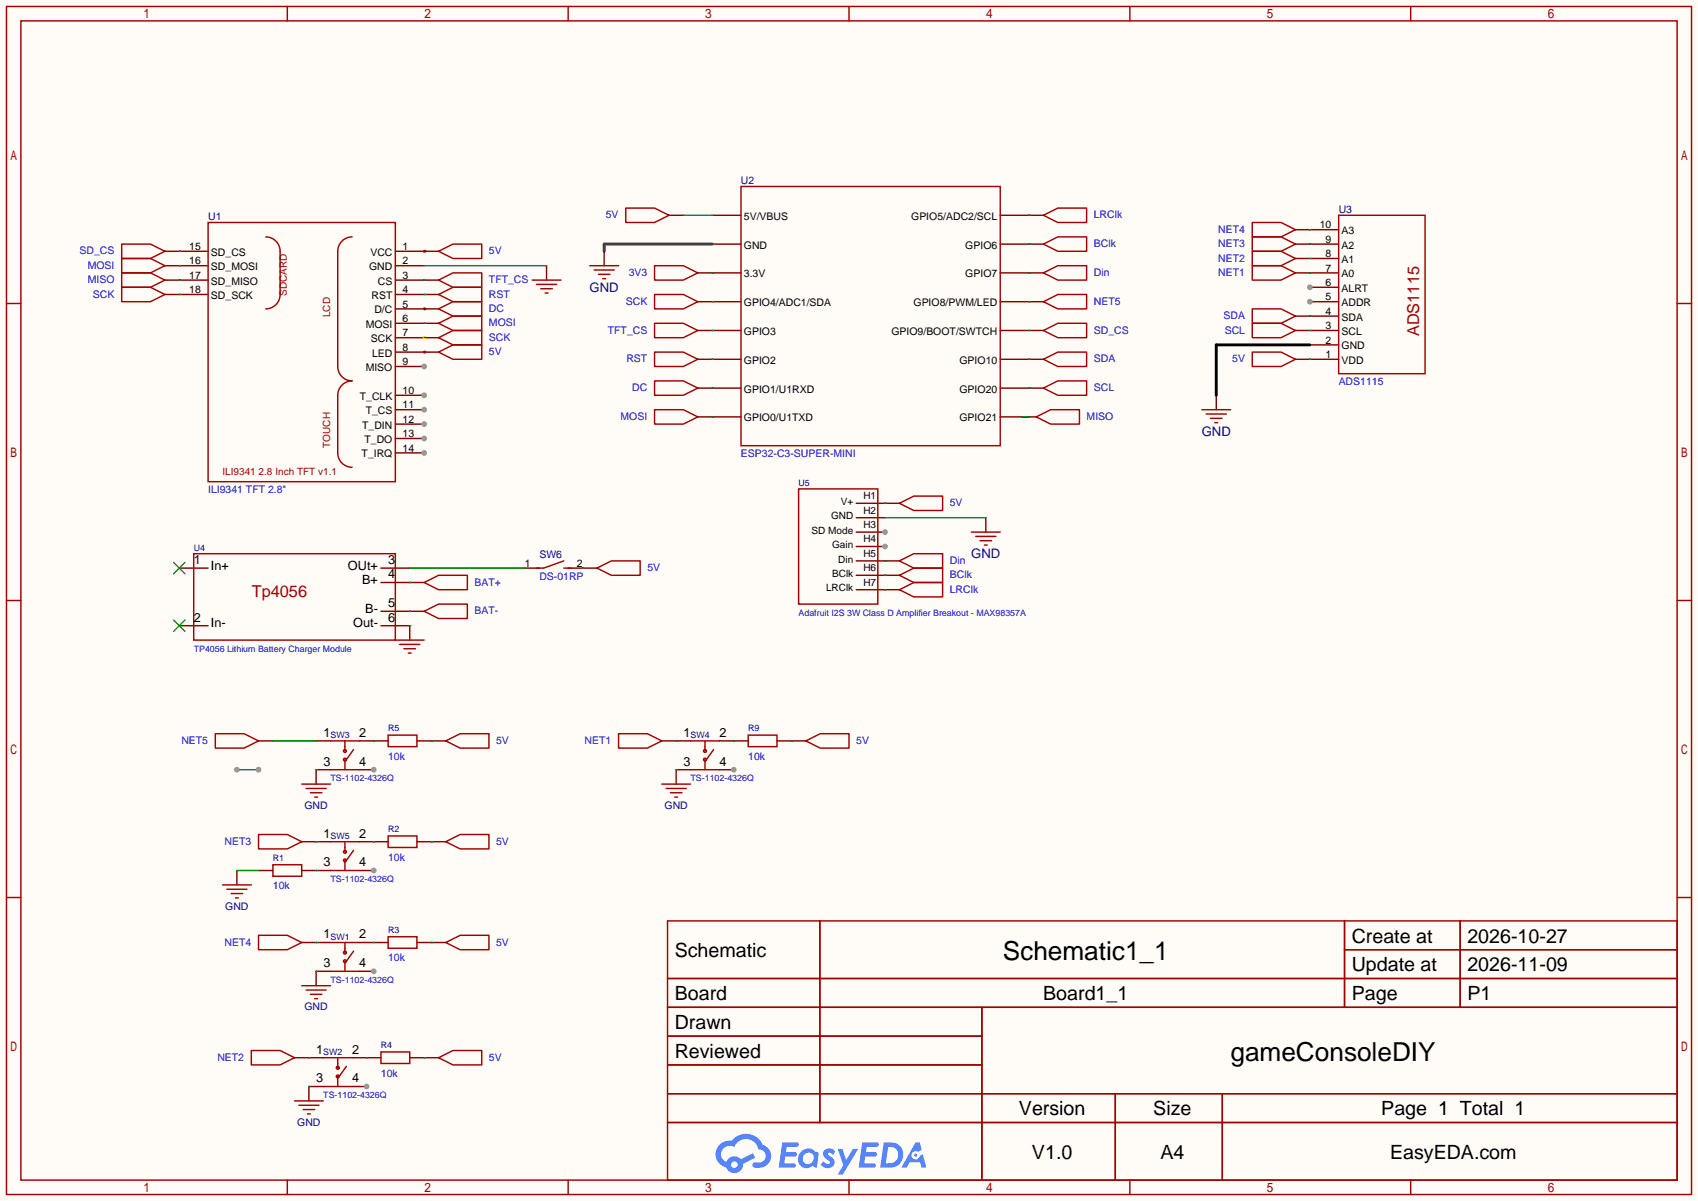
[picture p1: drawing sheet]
<svg xmlns="http://www.w3.org/2000/svg" width="299mm" height="212mm" viewBox="0 0 299 212" stroke-linecap="round" stroke-linejoin="round" font-family="sans-serif">
<path d="M0 0h299.5v211.8h-299.5z" fill="#fffcf7"/>
<g fill="none" stroke="#a10000" stroke-width=".25">
<path d="M1.1 1.1h297.2v209.6h-297.2zM3.7 3.7h292.1v204.5h-292.1zM50.7 1.1v2.6M100.2 1.1v2.6M149.7 1.1v2.6M199.3 1.1v2.6M248.8 1.1v2.6M1.1 53.5h2.6M295.8 53.5h2.5M1.1 105.9h2.6M295.8 105.9h2.5M1.1 158.3h2.6"/>
<path d="M295.8 158.3h2.5M117.7 162.4h178.1v45.8h-178.1zM117.7 172.6h178.1M117.7 177.7h178.1M144.6 162.4v35.6M173.2 177.7v30.5M237.1 162.4v15.3M237.1 167.5h58.7M257.5 162.4v15.3M117.7 182.8h55.5M117.7 192.9h178.1M117.7 187.8h55.5"/>
<path d="M117.7 198h178.1M196.7 192.9v15.3M215.6 192.9v15.3M50.7 208.2v2.5M100.2 208.2v2.5M149.7 208.2v2.5M199.3 208.2v2.5M248.8 208.2v2.5"/>
</g>
<g fill="#5487ff">
<path d="M145.5 202.8a1.3 1.3 0 0 1 1.8 .3l-.4 .6a.54 .54 0 0 0-.9-.2l.1 .2a1.58 1.58 0 0 1 1.1 1.6 1.43 1.43 0 0 1-2.5 .1l.5-.6a.64 .64 0 0 0 .5 .5 .64 .64 0 0 0 .7-.3l-.2-.2a1.6 1.6 0 0 1-1-1.6z"/>
<path d="M147.7 202.7h.9l.7 1.9 1.1-1.9h.9l-2.7 4.5h-.9l1-1.7z"/>
<path d="M138 201.5h1.6a1.31 1.31 0 0 1 1.2 .2 .4 .4 0 0 1-.3 .6h-1.8l-.1 .9h1.6a.4 .4 0 0 1 .4 .4 .4 .4 0 0 1-.4 .4h-1.7l-.2 1.2h.8a1.23 1.23 0 0 1 1.2 .2 .39 .39 0 0 1-.3 .6h-2.7z"/>
<path d="M152.1 201.5h1.6a1.32 1.32 0 0 1 1.3 .2 .39 .39 0 0 1-.4 .6h-1.7l-.2 .9h1.7a.4 .4 0 0 1 .3 .4 .4 .4 0 0 1-.4 .4h-1.7l-.2 1.2h.8a1.23 1.23 0 0 1 1.2 .2 .39 .39 0 0 1-.3 .6h-2.7z"/>
<path d="M161.5 201.5h.7l.4 1.3-.7 .4a.75 .75 0 0 0-1.1 .3 .75 .75 0 0 0 .5 1 .75 .75 0 0 0 .9-.6l.6-.3 .6 2.4h-.9l-.2-1h-1.9l-.5 1h-.9z"/>
<path d="M155.9 201.5l-.7 4.5h1.5a2.27 2.27 0 0 0 2.6-2.3 2.27 2.27 0 0 0-2.7-2.2zM156.6 202.3a1.5 1.5 0 0 1 1.8 1.5 1.5 1.5 0 0 1-1.9 1.4h-.3z"/>
<path d="M141.3 203.1a1.62 1.62 0 0 0-.4 2.1 1.62 1.62 0 0 0 2 .7l.4-.3 .3 .3 .5 .1 .3-2.5-.2-.3h-.4a1.58 1.58 0 0 0-2.5-.1zM141.9 203.6a.98 .98 0 0 1 1.5 .2 .98 .98 0 0 1-.6 1.5 .94 .94 0 0 1-1.2-.4 .94 .94 0 0 1 .3-1.3z"/>
<path d="M126.9 201.9a2.37 2.37 0 0 0 1.2 4 1.54 1.54 0 0 0 1.7 1 1.54 1.54 0 0 0 1.3-1.6l2.1-1.1-.5-.8-2 1.1a1.57 1.57 0 0 0-2.6 .4 1.5 1.5 0 0 1-.8-2.1 1.5 1.5 0 0 1 2.2-.5 2.23 2.23 0 0 1 2.3-1.4 2.23 2.23 0 0 1 2 1.8 1.16 1.16 0 0 1 1.2 1.1 1.16 1.16 0 0 1-1 1.3h-.7a.47 .47 0 0 0-.6 .3 .47 .47 0 0 0 .4 .6 2.23 2.23 0 0 0 2.3-.7 2.23 2.23 0 0 0 .4-2.3 2.16 2.16 0 0 0-1.3-1.1 3.2 3.2 0 0 0-5.4-.7l-1.2 .1zM129 205.4a.58 .58 0 0 1 1.1 0 .58 .58 0 0 1-1.1 0z"/>
<circle cx="161.5" cy="203.8" r=".28"/>
</g>
<g fill="none" stroke="#870000" stroke-width=".25">
<path d="M31.6 44.3h5.1M31.6 46.9h5.1M31.6 49.4h5.1M31.6 51.9h5.1M69.7 44.3h5.1M69.7 46.9h5.1M69.7 49.4h5.1M69.7 51.9h5.1M69.7 54.5h5.1M69.7 57h5.1M69.7 59.6h5.1M69.7 62.1h5.1"/>
<path d="M69.7 64.6h5.1"/>
</g>
<circle cx="74.8" cy="64.6" r=".51" fill="#999"/>
<path d="M69.7 69.7h5.1" fill="none" stroke="#870000" stroke-width=".25"/>
<circle cx="74.8" cy="69.7" r=".51" fill="#999"/>
<path d="M69.7 72.3h5.1" fill="none" stroke="#870000" stroke-width=".25"/>
<circle cx="74.8" cy="72.3" r=".51" fill="#999"/>
<path d="M69.7 74.8h5.1" fill="none" stroke="#870000" stroke-width=".25"/>
<circle cx="74.8" cy="74.8" r=".51" fill="#999"/>
<path d="M69.7 77.3h5.1" fill="none" stroke="#870000" stroke-width=".25"/>
<circle cx="74.8" cy="77.3" r=".51" fill="#999"/>
<path d="M69.7 79.9h5.1" fill="none" stroke="#870000" stroke-width=".25"/>
<circle cx="74.8" cy="79.9" r=".51" fill="#999"/>
<path d="M36.7 39.2h33v45.8h-33zM130.7 32.9h45.7v45.7h-45.7zM46.9 41.8a2.54 2.54 0 0 1 2.5 2.5v7.6a2.54 2.54 0 0 1-2.5 2.6M62.1 41.8a2.54 2.54 0 0 0-2.5 2.5v20.3a2.54 2.54 0 0 0 2.5 2.6 2.54 2.54 0 0 0-2.5 2.5v10.2a2.54 2.54 0 0 0 2.5 2.5" fill="none" stroke="#a10000" stroke-width=".25"/>
<g fill="none" stroke="#870000" stroke-width=".25">
<path d="M125.6 38h5.1M176.4 38h5.1M125.6 43.1h5.1M125.6 48.1h5.1M125.6 53.2h5.1M125.6 58.3h5.1M176.4 43.1h5.1M176.4 48.1h5.1M176.4 53.2h5.1M176.4 58.3h5.1M125.6 63.4h5.1M125.6 68.5h5.1"/>
<path d="M125.6 73.5h5.1M176.4 63.4h5.1M176.4 68.5h5.1M176.4 73.5h5.1"/>
</g>
<path d="M125.6 43.1h-19v1.2" fill="none" stroke="#333" stroke-width=".51"/>
<g fill="#f00">
<circle cx="74.8" cy="62.1" r=".25"/>
<circle cx="74.8" cy="44.3" r=".25"/>
</g>
<circle cx="74.8" cy="54.5" r=".25" fill="#03c"/>
<circle cx="74.8" cy="59.6" r=".25" fill="#ff0"/>
<path d="M106.6 44.3v2.6M231 58.3h5.1M231 55.8h5.1M231 53.2h5.1M231 63.4h5.1M231 60.8h5.1M173.9 91.3v2.6" fill="none" stroke="#870000" stroke-width=".25"/>
<path d="M104 46.9h5.1M104.8 47.6h3.5M105.5 48.4h2.1M106.3 49.1h.5M171.3 93.9h5.1M172.1 94.6h3.5M172.8 95.4h2.1M173.6 96.1h.5" fill="none" stroke="#a10000" stroke-width=".25"/>
<circle cx="231" cy="53.2" r=".51" fill="#999"/>
<path d="M231 50.7h5.1" fill="none" stroke="#870000" stroke-width=".25"/>
<circle cx="231" cy="50.7" r=".51" fill="#999"/>
<path d="M231 48.1h5.1M231 45.6h5.1M231 43.1h5.1M231 40.5h5.1M214.5 69.7v2.6M55.8 166.2h2.5M55.8 171.3h2.5M63.4 166.2h2.5M63.4 171.3h2.5" fill="none" stroke="#870000" stroke-width=".25"/>
<path d="M236.1 38h15.2v27.9h-15.2zM212 72.3h5M212.7 73h3.6M213.5 73.8h2M214.2 74.5h.6M58.3 166.2h5.1M58.3 171.3h5.1M60.8 166.2v1.8M60.8 169.5v1.8M62.4 167.8l-1.3 1.7" fill="none" stroke="#a10000" stroke-width=".25"/>
<path d="M231 60.8h-16.5v8.9" fill="none" stroke="#000" stroke-width=".51"/>
<circle cx="65.9" cy="171.3" r=".51" fill="#999"/>
<g fill="none" stroke="#a10000" stroke-width=".25">
<path d="M57 186.6h5.1M57 191.6h5.1M59.6 186.6v1.7M59.6 189.9v1.7M61.1 188.1l-1.3 1.8"/>
<circle cx="60.8" cy="168" r=".25"/>
<circle cx="60.8" cy="169.5" r=".25"/>
</g>
<path d="M54.5 186.6h2.5M54.5 191.6h2.5M62.1 186.6h2.5M62.1 191.6h2.5" fill="none" stroke="#870000" stroke-width=".25"/>
<circle cx="64.6" cy="191.6" r=".51" fill="#999"/>
<g fill="none" stroke="#a10000" stroke-width=".25">
<path d="M58.3 130.7h5.1M58.3 135.8h5.1M60.8 130.7v1.8M60.8 134v1.8M62.4 132.2l-1.3 1.8"/>
<circle cx="59.6" cy="188.3" r=".25"/>
<circle cx="59.6" cy="189.9" r=".25"/>
</g>
<path d="M55.8 130.7h2.5M55.8 135.8h2.5M63.4 130.7h2.5M63.4 135.8h2.5" fill="none" stroke="#870000" stroke-width=".25"/>
<circle cx="65.9" cy="135.8" r=".51" fill="#999"/>
<g fill="none" stroke="#a10000" stroke-width=".25">
<path d="M121.8 130.7h5.1M121.8 135.8h5.1M124.3 130.7v1.8M124.3 134v1.8M125.9 132.2l-1.3 1.8"/>
<circle cx="60.8" cy="132.5" r=".25"/>
<circle cx="60.8" cy="134" r=".25"/>
</g>
<path d="M119.3 130.7h2.5M119.3 135.8h2.5M126.9 130.7h2.5M126.9 135.8h2.5" fill="none" stroke="#870000" stroke-width=".25"/>
<circle cx="129.4" cy="135.8" r=".51" fill="#999"/>
<g fill="none" stroke="#a10000" stroke-width=".25">
<path d="M58.3 148.5h5.1M58.3 153.5h5.1M60.8 148.5v1.7M60.8 151.8v1.7M62.4 150l-1.3 1.8"/>
<circle cx="124.3" cy="132.5" r=".25"/>
<circle cx="124.3" cy="134" r=".25"/>
</g>
<path d="M55.8 148.5h2.5M55.8 153.5h2.5M63.4 148.5h2.5M63.4 153.5h2.5" fill="none" stroke="#870000" stroke-width=".25"/>
<circle cx="65.9" cy="153.5" r=".51" fill="#999"/>
<g fill="none" stroke="#a10000" stroke-width=".25">
<path d="M110.4 36.7h5l2.6 1.3-2.6 1.2h-5zM184 38l2.6-1.3h5v2.5h-5zM220.9 39.2h5l2.6 1.3-2.6 1.3h-5zM21.5 48.1h5l2.6 1.3-2.6 1.3h-5zM21.5 43.1h5l2.6 1.2-2.6 1.3h-5zM21.5 45.6h5l2.6 1.3-2.6 1.2h-5zM21.5 50.7h5l2.6 1.2-2.6 1.3h-5zM77.3 44.3l2.6-1.2h5.1v2.5h-5.1zM77.3 54.5l2.6-1.3h5.1v2.6h-5.1zM77.3 59.6l2.6-1.3h5.1v2.5h-5.1zM77.3 49.4l2.6-1.3h5.1v2.6h-5.1zM77.3 51.9l2.6-1.2h5.1v2.5h-5.1z"/>
<path d="M77.3 57l2.6-1.2h5.1v2.5h-5.1zM93.9 49.4h5M94.6 50.2h3.6M95.4 50.9h2M96.1 51.7h.5M115.4 57h5.1l2.6 1.3-2.6 1.3h-5.1zM115.4 51.9h5.1l2.6 1.3-2.6 1.3h-5.1zM115.4 46.9h5.1l2.6 1.2-2.6 1.3h-5.1zM184 53.2l2.6-1.3h5v2.6h-5zM184 58.3l2.6-1.3h5v2.6h-5zM184 43.1l2.6-1.3h5v2.5h-5zM184 48.1l2.6-1.2h5v2.5h-5z"/>
<path d="M220.9 46.9h5l2.6 1.2-2.6 1.3h-5zM220.9 44.3h5l2.6 1.3-2.6 1.3h-5zM220.9 41.8h5l2.6 1.3-2.6 1.2h-5zM220.9 54.5h5l2.6 1.3-2.6 1.2h-5zM220.9 57h5l2.6 1.3-2.6 1.3h-5zM77.3 62.1l2.6-1.3h5.1v2.6h-5.1zM115.4 67.2h5.1l2.6 1.3-2.6 1.2h-5.1zM115.4 62.1h5.1l2.6 1.3-2.6 1.2h-5.1zM115.4 72.3h5.1l2.6 1.2-2.6 1.3h-5.1zM182.8 73.5l2.5-1.2h5.1v2.5h-5.1zM184 68.5l2.6-1.3h5v2.5h-5zM184 63.4l2.6-1.3h5v2.5h-5z"/>
<path d="M220.9 62.1h5l2.6 1.3-2.6 1.2h-5zM34.2 97.7h35.5v15.2h-35.5zM99.4 98.9l-3.5 1.3h-1.3M158.6 98.9l2.6-1.2h5v2.5h-5zM158.6 88.8l2.6-1.3h5v2.5h-5zM69.7 112.9h5.1M70.5 113.7h3.5M71.2 114.4h2.1M72 115.2h.5M74.8 102.7l2.5-1.2h5.1v2.5h-5.1zM74.8 107.8l2.5-1.2h5.1v2.5h-5.1zM99.4 100.2h1.3"/>
<path d="M105.3 100.2l2.5-1.3h5.1v2.6h-5.1zM158.6 104l2.6-1.3h5v2.6h-5zM158.6 101.5l2.6-1.3h5v2.5h-5zM38 129.4h5.1l2.5 1.3-2.5 1.3h-5.1zM53.2 138.3h5.1M54 139.1h3.5M54.7 139.8h2.1M78.6 130.7l2.6-1.3h5v2.6h-5zM109.1 129.4h5.1l2.5 1.3-2.5 1.3h-5.1zM116.7 138.3h5.1M117.5 139.1h3.5M118.2 139.8h2.1"/>
<path d="M142.1 130.7l2.6-1.3h5v2.6h-5zM39.2 156.1h5.1M40 156.8h3.6M40.8 157.6h2M41.5 158.4h.5M45.6 147.2h5.1l2.5 1.3-2.5 1.2h-5.1zM55.5 140.6h.5M78.6 148.5l2.6-1.3h5v2.5h-5zM119 140.6h.5M45.6 165h5.1l2.5 1.2-2.5 1.3h-5.1zM53.2 173.9h5.1M54 174.6h3.5"/>
<path d="M54.7 175.4h2.1M55.5 176.1h.5M78.6 166.2l2.6-1.2h5v2.5h-5zM44.3 185.3h5.1l2.5 1.3-2.5 1.2h-5.1zM51.9 194.2h5.1M52.7 194.9h3.6M53.5 195.7h2M54.2 196.5h.5M77.3 186.6l2.6-1.3h5.1v2.5h-5.1z"/>
<circle cx="60.8" cy="150.2" r=".25"/>
<circle cx="60.8" cy="151.8" r=".25"/>
</g>
<g fill="none" stroke="#870000" stroke-width=".25">
<path d="M118 38h2.5M181.5 38h2.5M29.1 44.3h2.5M29.1 49.4h2.5M29.1 51.9h2.5M29.1 46.9h2.5M74.8 44.3h2.5M74.8 49.4h2.5M74.8 54.5h2.5M74.8 59.6h2.5M74.8 51.9h2.5M74.8 57h2.5"/>
<path d="M96.4 46.9v2.5M123.1 53.2h2.5M123.1 48.1h2.5M123.1 58.3h2.5M181.5 53.2h2.5M181.5 48.1h2.5M181.5 43.1h2.5M181.5 58.3h2.5M228.5 48.1h2.5M228.5 45.6h2.5M228.5 43.1h2.5M228.5 40.5h2.5"/>
<path d="M228.5 55.8h2.5M228.5 58.3h2.5M74.8 62.1h2.5M123.1 68.5h2.5M123.1 63.4h2.5M123.1 73.5h2.5M180.2 73.5h2.6M181.5 68.5h2.5M181.5 63.4h2.5M228.5 63.4h2.5M151 88.8h7.6M151 91.3h5.1"/>
<path d="M151 93.9h5.1M156.1 98.9h2.5M31.6 100.2h5.1M31.6 110.4h5.1M67.2 100.2h5.1M67.2 110.4h5.1v2.5M67.2 107.8h7.6M67.2 102.7h7.6M92.6 100.2h2.5M100.2 100.2h5.1M156.1 104h2.5M156.1 101.5h2.5"/>
<path d="M45.6 130.7h2.5M55.8 135.8v2.5M76.1 130.7h2.5M116.7 130.7h2.6M119.3 135.8v2.5M139.6 130.7h2.5M41.8 153.5v2.6M53.2 148.5h2.6M76.1 148.5h2.5M53.2 166.2h2.6M55.8 171.3v2.6M76.1 166.2h2.5"/>
<path d="M51.9 186.6h2.6M54.5 191.6v2.6M74.8 186.6h2.5"/>
</g>
<g fill="none" stroke="#008700" stroke-width=".25">
<path d="M120.5 38h5.1M31.6 49.4h.1M31.6 51.9h.1M31.6 46.9h.1M31.6 44.3h.1M74.8 57h.1M74.8 49.4h.1M74.8 51.9h.1M74.8 46.9h21.6M125.6 48.1h.1M125.6 58.3h.1M125.6 53.2h.1"/>
<path d="M181.5 58.3h.1M231 45.6h.1M231 43.1h.1M231 40.5h.1M231 58.3h.1M231 55.8h.1M125.6 73.5h.1M125.6 68.5h.1M125.6 63.4h.1M180.2 73.5h1.3M181.5 63.4h.1M181.5 68.5h.1"/>
<path d="M72.3 102.7h.1M72.3 107.8h.1M72.3 110.4h.1M72.3 100.2h20.3M102.7 100.2h.1M48.1 130.7h7.7M55.8 135.8h.1M119.3 135.8h.1M119.3 130.7h.1M55.8 148.5h.1M55.8 171.3h.1M55.8 166.2h.1"/>
<path d="M54.5 191.6h.1M54.5 186.6h.1"/>
</g>
<path d="M30.6 99.2l2 2M32.6 99.2l-2 2M30.6 109.3l2 2.1M32.6 109.3l-2 2.1" fill="none" stroke="#3c3" stroke-width=".25"/>
<circle cx="156.1" cy="93.9" r=".51" fill="#999"/>
<path d="M151 96.4h5.1" fill="none" stroke="#870000" stroke-width=".25"/>
<circle cx="156.1" cy="96.4" r=".51" fill="#999"/>
<g fill="none" stroke="#870000" stroke-width=".25">
<path d="M151 98.9h5.1M151 101.5h5.1M151 104h5.1M65.9 130.7h2.6M73.5 130.7h2.6M129.4 130.7h2.6M137 130.7h2.6M45.6 153.5h2.5M53.2 153.5h2.6M65.9 148.5h2.6M73.5 148.5h2.6M65.9 166.2h2.6"/>
<path d="M73.5 166.2h2.6M64.6 186.6h2.6M72.3 186.6h2.5"/>
</g>
<path d="M140.8 86.2h14v20.4h-14zM68.5 129.7h5v2h-5zM132 129.7h5v2h-5zM48.1 152.5h5.1v2.1h-5.1zM68.5 147.4h5v2.1h-5zM68.5 165.2h5v2.1h-5zM67.2 185.5h5.1v2.1h-5.1z" fill="none" stroke="#a10000" stroke-width=".25"/>
<g fill="none" stroke="#008700" stroke-width=".25">
<path d="M181.5 38h.1M181.5 48.1h.1M181.5 43.1h.1M231 63.4h.1M156.1 88.8h.1M156.1 98.9h.1M156.1 91.3h17.8M156.1 101.5h.1M156.1 104h.1M41.8 135.8h3.8M55.8 153.5h.1M65.9 148.5h.1"/>
<path d="M76.1 148.5h.1M65.9 166.2h.1M76.1 166.2h.1M64.6 186.6h.1M74.8 186.6h.1"/>
</g>
<g fill="#999">
<circle cx="41.8" cy="135.8" r=".51"/>
<circle cx="45.6" cy="135.8" r=".51"/>
</g>
<path d="M181.5 53.2h.1M231 48.1h.1M65.9 130.7h.1M76.1 130.7h.1M129.4 130.7h.1M139.6 130.7h.1M41.8 153.5h3.8" fill="none" stroke="#008700" stroke-width=".25"/>
<g font-size="4.6">
<text x="176.9" y="169.4">Schematic1_1</text>
<text x="217" y="187.1">gameConsoleDIY</text>
</g>
<g font-size="3.5">
<text x="238.4" y="166.2">Create at</text>
<text x="258.8" y="166.2">2026-10-27</text>
<text x="119" y="168.8">Schematic</text>
<text x="238.4" y="171.3">Update at</text>
<text x="258.8" y="171.3">2026-11-09</text>
<text x="119" y="176.4">Board</text>
<text x="184" y="176.4">Board1_1</text>
<text x="238.4" y="176.4">Page</text>
<text x="258.8" y="176.4">P1</text>
<text x="119" y="181.5">Drawn</text>
<text x="119" y="186.6">Reviewed</text>
<text x="179.7" y="196.7">Version</text>
<text x="203.4" y="196.7">Size</text>
<text x="243.6" y="196.7">Page 1 Total 1</text>
<text x="182" y="204.3">V1.0</text>
<text x="204.7" y="204.3">A4</text>
<text x="245.1" y="204.3">EasyEDA.com</text>
</g>
<g font-size="2.9" fill="#a00000">
<text x="250.3" y="59.3" transform="rotate(-90 250.3 59.3)">ADS1115</text>
<text x="44.4" y="105.4">Tp4056</text>
</g>
<g font-size="2.3" fill="#000080">
<text x="104" y="51.5">GND</text>
<text x="211.9" y="76.9">GND</text>
<text x="171.3" y="98.5">GND</text>
</g>
<g font-size="2.2">
<text x="34.2" y="99.5">1</text>
<text x="37.2" y="100.5">In+</text>
<text x="61.4" y="100.5">OUt+</text>
<text x="68.5" y="99.5">3</text>
<text x="63.9" y="103">B+</text>
<text x="68.5" y="107.1">5</text>
<text x="68.5" y="102">4</text>
<text x="34.2" y="109.6">2</text>
<text x="37.2" y="110.7">In-</text>
<text x="62.3" y="110.7">Out-</text>
<text x="64.4" y="108.1">B-</text>
<text x="68.5" y="109.6">6</text>
<text x="57" y="130">1</text>
<text x="63.4" y="130">2</text>
<text x="120.5" y="130">1</text>
<text x="126.9" y="130">2</text>
<text x="57" y="135">3</text>
<text x="63.4" y="135">4</text>
<text x="120.5" y="135">3</text>
<text x="126.9" y="135">4</text>
<text x="57" y="147.7">1</text>
<text x="63.4" y="147.7">2</text>
<text x="57" y="152.8">3</text>
<text x="63.4" y="152.8">4</text>
<text x="57" y="165.5">1</text>
<text x="63.4" y="165.5">2</text>
<text x="57" y="170.6">3</text>
<text x="63.4" y="170.6">4</text>
<text x="55.8" y="185.8">1</text>
<text x="62.1" y="185.8">2</text>
<text x="55.8" y="190.9">3</text>
<text x="62.1" y="190.9">4</text>
</g>
<g font-size="1.8" fill="#000080">
<text x="130.7" y="32.4">U2</text>
<text x="36.7" y="38.8">U1</text>
<text x="236.1" y="37.5">U3</text>
<text x="95.1" y="98.5">SW6</text>
<text x="53.7" y="142.7">GND</text>
<text x="117.2" y="142.7">GND</text>
<text x="39.7" y="160.4">GND</text>
<text x="53.7" y="178.2">GND</text>
<text x="52.4" y="198.5">GND</text>
</g>
<g font-size="1.8" fill="#00f">
<text x="106.8" y="38.5">5V</text>
<text x="192.9" y="38.5">LRClk</text>
<text x="214.9" y="41.1">NET4</text>
<text x="14" y="44.9">SD_CS</text>
<text x="15.5" y="47.4">MOSI</text>
<text x="86.2" y="44.9">5V</text>
<text x="192.9" y="43.6">BClk</text>
<text x="214.9" y="46.1">NET2</text>
<text x="214.9" y="43.6">NET3</text>
<text x="15.5" y="50">MISO</text>
<text x="16.4" y="52.5">SCK</text>
<text x="86.2" y="50">TFT_CS</text>
<text x="86.2" y="52.5">RST</text>
<text x="110.4" y="53.8">SCK</text>
<text x="110.9" y="48.7">3V3</text>
<text x="192.9" y="53.8">NET5</text>
<text x="192.9" y="48.7">Din</text>
<text x="214.9" y="48.7">NET1</text>
<text x="86.2" y="55">DC</text>
<text x="86.2" y="57.6">MOSI</text>
<text x="107.2" y="58.8">TFT_CS</text>
<text x="192.9" y="58.8">SD_CS</text>
<text x="215.8" y="56.3">SDA</text>
<text x="216" y="58.8">SCL</text>
<text x="86.2" y="62.7">5V</text>
<text x="86.2" y="60.1">SCK</text>
<text x="110.5" y="63.9">RST</text>
<text x="192.9" y="63.9">SDA</text>
<text x="217.3" y="63.9">5V</text>
<text x="111.5" y="69">DC</text>
<text x="192.9" y="69">SCL</text>
<text x="236.1" y="68">ADS1115</text>
<text x="109.5" y="74.1">MOSI</text>
<text x="191.6" y="74.1">MISO</text>
<text x="130.7" y="80.7">ESP32-C3-SUPER-MINI</text>
<text x="36.7" y="87">ILI9341 TFT 2.8&quot;</text>
<text x="167.5" y="89.3">5V</text>
<text x="114.2" y="100.8">5V</text>
<text x="167.5" y="99.5">Din</text>
<text x="83.7" y="103.3">BAT+</text>
<text x="95.1" y="102.3">DS-01RP</text>
<text x="167.5" y="104.6">LRClk</text>
<text x="167.5" y="102">BClk</text>
<text x="83.7" y="108.4">BAT-</text>
<text x="32" y="131.2">NET5</text>
<text x="87.5" y="131.2">5V</text>
<text x="103.1" y="131.2">NET1</text>
<text x="151" y="131.2">5V</text>
<text x="68.5" y="134">10k</text>
<text x="132" y="134">10k</text>
<text x="39.6" y="149">NET3</text>
<text x="87.5" y="149">5V</text>
<text x="68.5" y="151.8">10k</text>
<text x="48.1" y="156.9">10k</text>
<text x="39.6" y="166.8">NET4</text>
<text x="87.5" y="166.8">5V</text>
<text x="68.5" y="169.6">10k</text>
<text x="38.3" y="187.1">NET2</text>
<text x="67.2" y="189.9">10k</text>
<text x="86.2" y="187.1">5V</text>
</g>
<g font-size="1.8">
<text x="131.2" y="38.8">5V/VBUS</text>
<text x="160.7" y="38.8">GPIO5/ADC2/SCL</text>
<text x="232.8" y="40.3">10</text>
<text x="236.6" y="41.3">A3</text>
<text x="33.4" y="44.1">15</text>
<text x="33.4" y="46.6">16</text>
<text x="37.2" y="45.1">SD_CS</text>
<text x="37.2" y="47.6">SD_MOSI</text>
<text x="65.1" y="47.6">GND</text>
<text x="65.3" y="45.1">VCC</text>
<text x="71" y="44.1">1</text>
<text x="71" y="46.6">2</text>
<text x="131.2" y="43.8">GND</text>
<text x="170.2" y="43.8">GPIO6</text>
<text x="233.8" y="47.9">7</text>
<text x="233.8" y="45.4">8</text>
<text x="233.8" y="42.8">9</text>
<text x="236.6" y="46.4">A1</text>
<text x="236.6" y="43.8">A2</text>
<text x="33.4" y="49.2">17</text>
<text x="33.4" y="51.7">18</text>
<text x="37.2" y="50.2">SD_MISO</text>
<text x="37.2" y="52.7">SD_SCK</text>
<text x="65.5" y="52.7">RST</text>
<text x="66.7" y="50.2">CS</text>
<text x="71" y="49.2">3</text>
<text x="71" y="51.7">4</text>
<text x="131.2" y="54">GPIO4/ADC1/SDA</text>
<text x="131.2" y="48.9">3.3V</text>
<text x="161.1" y="54">GPIO8/PWM/LED</text>
<text x="170.2" y="48.9">GPIO7</text>
<text x="233.8" y="53">5</text>
<text x="233.8" y="50.4">6</text>
<text x="236.6" y="54">ADDR</text>
<text x="236.6" y="51.5">ALRT</text>
<text x="236.6" y="48.9">A0</text>
<text x="64.5" y="57.8">MOSI</text>
<text x="66" y="55.3">D/C</text>
<text x="71" y="54.3">5</text>
<text x="71" y="56.8">6</text>
<text x="71" y="59.3">7</text>
<text x="131.2" y="59.1">GPIO3</text>
<text x="157.2" y="59.1">GPIO9/BOOT/SWTCH</text>
<text x="233.8" y="58.1">3</text>
<text x="233.8" y="55.5">4</text>
<text x="236.6" y="59.1">SCL</text>
<text x="236.6" y="56.5">SDA</text>
<text x="64.5" y="65.4">MISO</text>
<text x="65.4" y="60.3">SCK</text>
<text x="65.6" y="62.9">LED</text>
<text x="71" y="61.9">8</text>
<text x="71" y="64.4">9</text>
<text x="131.2" y="64.2">GPIO2</text>
<text x="169.2" y="64.2">GPIO10</text>
<text x="233.8" y="63.1">1</text>
<text x="233.8" y="60.6">2</text>
<text x="236.6" y="64.2">VDD</text>
<text x="236.6" y="61.6">GND</text>
<text x="63.5" y="70.5">T_CLK</text>
<text x="71" y="69.5">10</text>
<text x="131.2" y="69.2">GPIO1/U1RXD</text>
<text x="169.2" y="69.2">GPIO20</text>
<text x="63.9" y="75.6">T_DIN</text>
<text x="64.5" y="73">T_CS</text>
<text x="71" y="72">11</text>
<text x="71" y="74.6">12</text>
<text x="71" y="77.1">13</text>
<text x="131.2" y="74.3">GPIO0/U1TXD</text>
<text x="169.2" y="74.3">GPIO21</text>
<text x="63.8" y="80.7">T_IRQ</text>
<text x="64.3" y="78.1">T_DO</text>
<text x="71" y="79.7">14</text>
<text x="148.3" y="89.1">V+</text>
<text x="152.3" y="88.1">H1</text>
<text x="143.1" y="94.2">SD Mode</text>
<text x="146.6" y="91.6">GND</text>
<text x="152.3" y="90.6">H2</text>
<text x="152.3" y="93.1">H3</text>
<text x="152.3" y="95.7">H4</text>
<text x="92.6" y="100">1</text>
<text x="101.7" y="100">2</text>
<text x="146.8" y="96.7">Gain</text>
<text x="146.8" y="101.8">BClk</text>
<text x="147.8" y="99.2">Din</text>
<text x="152.3" y="98.2">H5</text>
<text x="152.3" y="100.8">H6</text>
<text x="145.7" y="104.3">LRClk</text>
<text x="152.3" y="103.3">H7</text>
</g>
<g font-size="1.8" fill="#a00000">
<text x="50.6" y="52.1" transform="rotate(-90 50.6 52.1)">SDCARD</text>
<text x="58.2" y="55.9" transform="rotate(-90 58.2 55.9)">LCD</text>
<text x="39.2" y="83.9">ILI9341 2.8 Inch TFT v1.1</text>
<text x="58.2" y="79" transform="rotate(-90 58.2 79)">TOUCH</text>
</g>
<g font-size="1.6" fill="#000080">
<text x="140.8" y="85.8">U5</text>
<text x="34.2" y="97.2">U4</text>
<text x="58.3" y="130.2">SW3</text>
<text x="68.5" y="129">R5</text>
<text x="121.8" y="130.2">SW4</text>
<text x="132" y="129">R9</text>
<text x="58.3" y="148">SW5</text>
<text x="68.5" y="146.7">R2</text>
<text x="48.1" y="151.8">R1</text>
<text x="58.3" y="165.8">SW1</text>
<text x="68.5" y="164.5">R3</text>
<text x="67.2" y="184.8">R4</text>
<text x="57" y="186.1">SW2</text>
</g>
<g font-size="1.6" fill="#00f">
<text x="140.8" y="108.6">Adafruit I2S 3W Class D Amplifier Breakout - MAX98357A</text>
<text x="34.2" y="115">TP4056 Lithium Battery Charger Module</text>
<text x="58.3" y="137.8">TS-1102-4326Q</text>
<text x="121.8" y="137.8">TS-1102-4326Q</text>
<text x="58.3" y="155.6">TS-1102-4326Q</text>
<text x="58.3" y="173.4">TS-1102-4326Q</text>
<text x="57" y="193.7">TS-1102-4326Q</text>
</g>
</svg>
